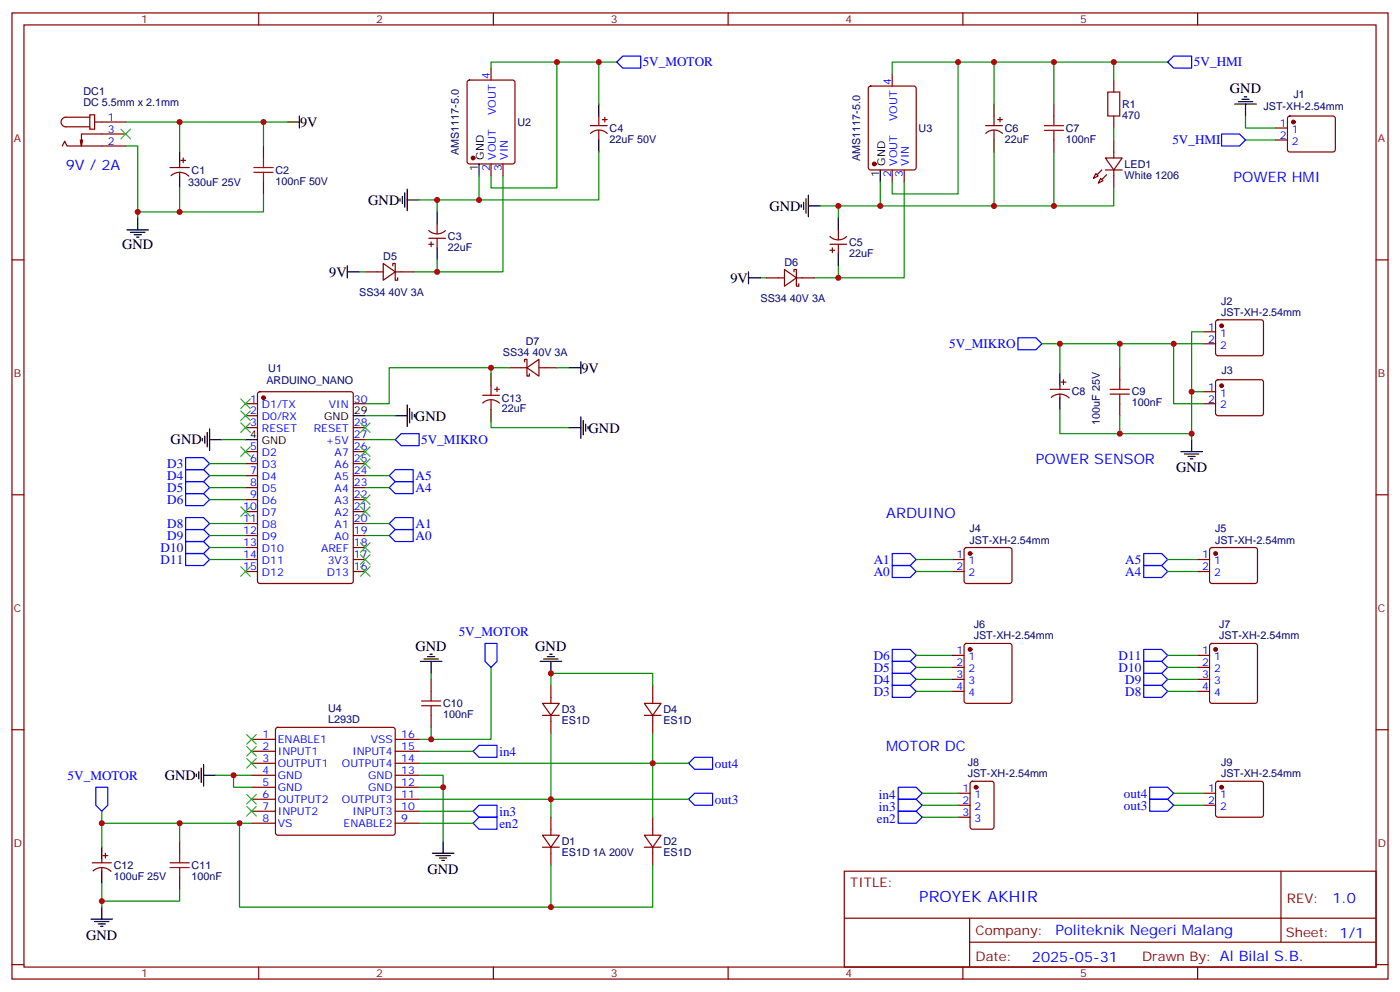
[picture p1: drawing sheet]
<svg xmlns="http://www.w3.org/2000/svg" width="412mm" height="292mm" viewBox="0 0 412 292" stroke-linecap="round" stroke-linejoin="round" font-family="sans-serif">
<g fill="none" stroke="#870000" stroke-width=".35">
<path d="M3.5 3.8h405.4v284.3h-405.4zM7.1 7.3h398.2v277.3h-398.2zM76.2 3.8v3.5M145.3 3.8v3.5M214.5 3.8v3.5M283.6 3.8v3.5M352.8 3.8v3.5M26.5 33.8h1.4v4.2h-1.4zM26.5 34.5h-7.1a1.41 1.41 0 0 0-1.4 1.4 1.41 1.41 0 0 0 1.4 1.4h7.1M27.9 35.9h9.1M37 39.4h-13v3.6l-.4-1.8M137.8 23.8l.5-.2h12.7l.6 .4 .1 23.6-.5 .6-12.9 .1-.7-.5v-23.5z"/>
<path d="M144.6 20v3.6M173.9 37h5M174 39.2a3.5 3.5 0 0 1 4.9 .1M176.4 34.1v2.9M176.4 38.4v2.8M177.4 35.2h1.5M178.2 34.5v1.4M256 25.5l.5-.2h12.7l.6 .5 .1 23.5-.5 .7h-12.9l-.7-.4v-23.6zM262.8 21.8v3.5M290.3 37h5M290.4 39.2a3.5 3.5 0 0 1 4.9 .1M292.8 34.1v2.9"/>
<path d="M292.8 38.4v2.8M293.9 35.2h1.4M294.6 34.5v1.4M310.4 30.6v3.5M328.1 23.6v3.5M328.1 34.1v3.6M375.7 37.7h3.5M379.5 34.4l.4-.3h12.7l.5 .3 .2 .5v9.4l-.7 .4h-12.9l-.5-.7v-9.1zM18.3 43l.7-1.4 .8 1.4h17.2M24.3 41.2l-.3 1.8M50.1 49.3h5.6M50.4 51.7a3.8 3.8 0 0 1 5.2 .2"/>
<path d="M52.9 48.3v1M52.9 50.7v1.1M53.3 47.2h1.4M54 46.5v1.4M77.6 43v3.5M77.6 53.6v3.5M144.6 48.3v3.5M148.2 48.3v3.5M262.8 50v3.6M266.3 50v3.6M310.4 41.2v3.5M322.8 51.1l.7 .7-1.4 .7z"/>
<path d="M324.2 52.5l.7 .7-1.4 .7zM325.6 46.5h5l-2.5 3.5zM325.6 50h5M328.1 41.2v5.3M328.1 50v5.3M375.7 41.2h3.5M3.5 76.5h3.6M112.9 77.5l3.5 2.5-3.5 2.5zM115.7 78.2v-.7h.7v5h.7v-.7M126.3 67.8a3.5 3.5 0 0 0 4.9 .1M126.3 70.1h4.9M126.3 71.9h1.4"/>
<path d="M127 71.2v1.4M128.8 65.9v2.8M128.8 70.1v2.9M231.1 79.3l3.5 2.5-3.5 2.4zM244.5 69.6a3.5 3.5 0 0 0 4.9 0M244.5 71.9h4.9M244.5 73.7h1.4M245.2 73v1.4M246.9 67.7v2.8M246.9 71.9v2.8M405.3 76.5h3.6M107.6 80h5.3"/>
<path d="M116.4 80h5.3M225.8 81.8h5.3M233.9 80v-.7h.7v4.9h.7v-.7M234.6 81.8h5.3M354.5 97.6h3.6M358.3 94.3l.5-.2h12.7l.5 .2 .2 .5-.1 9.5-.6 .4-13-.1-.4-.6v-9.2zM72.3 118.8h3.5M76.1 115.5l.5-.2h26.8l.6 .4 .1 55.3-.5 .7h-27l-.7-.4-.1-55.3zM104.1 118.8h3.5M142.2 116.3h4.9M142.2 118.6a3.5 3.5 0 0 1 4.9 0M144.6 113.5v2.8"/>
<path d="M144.6 117.8v2.8M145.7 114.6h1.4M146.4 113.9v1.4M149.9 108.2h5.3M154.5 106.5v-.7h.7v4.9h.7v-.7M155.2 108.2l3.5-2.4v4.9zM158.7 108.2h5.3M309.4 114.6h5.6M309.7 117a3.8 3.8 0 0 1 5.2 .1M312.2 113.5v1.1M312.2 116v1.1M312.6 112.5h1.4"/>
<path d="M313.3 111.8v1.4M329.8 108.2v3.6M329.8 118.8v3.5M354.5 118.8h3.6M354.5 101.2h3.6M354.5 115.3h3.6M358.3 112l.5-.2h12.7l.5 .2 .2 .5-.1 9.4-.6 .4h-13l-.4-.7v-9.1zM72.3 122.3h3.5M72.3 125.9h3.5M72.3 132.9h3.5M72.3 136.5h3.5M72.3 140h3.5"/>
<path d="M104.1 125.9h3.5M104.1 132.9h3.5M104.1 136.5h3.5M104.1 140h3.5M104.1 129.4h3.5M3.5 145.6h3.6M72.3 143.5h3.5M72.3 147h3.5M72.3 150.6h3.5M72.3 154.1h3.5M72.3 157.6h3.5M104.1 143.5h3.5"/>
<path d="M104.1 147h3.5M104.1 150.6h3.5M104.1 154.1h3.5M104.1 157.6h3.5M405.3 145.6h3.6M72.3 161.1h3.5M72.3 164.7h3.5M72.3 168.2h3.5M104.1 161.1h3.5M104.1 164.7h3.5M104.1 168.2h3.5M280.5 164.7h3.5"/>
<path d="M280.5 168.2h3.5M284.2 161.4l.5-.3h12.7l.5 .3 .2 .5-.1 9.4-.6 .4h-13l-.4-.7v-9.1zM352.8 164.7h3.5M352.8 168.2h3.5M356.5 161.4l.5-.3h12.7l.5 .3 .2 .5v9.4l-.7 .4h-13l-.4-.7v-9.1zM127 200v3.5M280.5 192.9h3.5M280.5 196.4h3.5M280.5 200h3.5M284.2 189.6l.5-.2h12.7l.5 .2 .2 .5v16.2l-.2 .5-.5 .2h-12.7l-.5-.2-.2-.5v-16.2zM352.8 192.9h3.5M352.8 196.4h3.5"/>
<path d="M352.8 200h3.5M356.5 189.6l.5-.2h12.7l.5 .2 .2 .5v16.2l-.2 .5-.5 .2h-12.7l-.5-.2-.2-.5v-16.2zM3.5 214.8h3.6M74.1 217.6h7M81.4 214.3l.4-.2h33.9l.5 .2 .2 .5v30.3l-.2 .5-.5 .2h-33.9l-.5-.2-.2-.5v-30.3zM116.4 217.6h7.1M127 210.5v3.6M159.8 207h4.9l-2.4 3.5zM159.8 210.5h4.9M162.3 201.7v5.3M162.3 210.5v5.3M189.8 207h4.9l-2.4 3.5z"/>
<path d="M189.8 210.5h4.9M192.3 201.7v5.3M192.3 210.5v5.3M280.5 203.5h3.5M352.8 203.5h3.5M405.3 214.8h3.6M74.1 221.1h7M74.1 224.6h7M74.1 228.2h7M74.1 231.7h7M74.1 235.2h7M74.1 238.8h7"/>
<path d="M116.4 221.1h7.1M116.4 224.6h7.1M116.4 228.2h7.1M116.4 231.7h7.1M116.4 235.2h7.1M116.4 238.8h7.1M282.2 233.5h3.6M282.2 237h3.6M286 230.1l.5-.2h5.6l.7 .5v12.9l-.5 .7-5.8 .1-.7-.5v-13zM354.5 233.5h3.6M354.5 237h3.6M358.3 230.1l.5-.2h12.7l.5 .2 .2 .5-.1 9.5-.6 .4h-13l-.4-.7v-9.2z"/>
<path d="M27.2 253.9h5.6M27.4 256.3a3.8 3.8 0 0 1 5.3 .2M30 252.9v1M30 255.3v1.1M30.3 251.8h1.4M31 251.1v1.4M52.9 247.6v3.5M52.9 258.2v3.5M74.1 242.3h7M116.4 242.3h7.1M159.8 245.8h4.9l-2.4 3.5zM159.8 249.3h4.9"/>
<path d="M162.3 240.5v5.3M162.3 249.3v5.3M189.8 245.8h4.9l-2.4 3.5zM189.8 249.3h4.9M192.3 240.5v5.3M192.3 249.3v5.3M248.7 256.4h156.6v28.2h-156.6zM282.2 240.5h3.6M377.3 256.4v20.9M248.7 270.2h156.5M285.6 277.3h119.6M285.6 270.2v14.2"/>
<path d="M3.5 283.9h3.6M76.2 284.6v3.5M145.3 284.6v3.5M214.5 284.6v3.5M283.6 284.6v3.5M352.8 284.6v3.5M405.3 283.9h3.6"/>
</g>
<g fill="#870000" stroke="#870000" stroke-width=".35">
<path d="M326 51.4l-1.4 1.4z"/>
<path d="M324.6 50l-1.5 1.4z"/>
<circle cx="77.6" cy="117.1" r=".53"/>
<circle cx="285.7" cy="191.1" r=".53"/>
<circle cx="359.8" cy="95.9" r=".53"/>
<circle cx="358.1" cy="191.1" r=".53"/>
<circle cx="359.8" cy="113.5" r=".53"/>
<circle cx="285.7" cy="162.9" r=".53"/>
<circle cx="381" cy="35.9" r=".53"/>
<circle cx="358.1" cy="162.9" r=".53"/>
<circle cx="359.8" cy="231.7" r=".53"/>
<circle cx="287.5" cy="231.7" r=".53"/>
<circle cx="139.3" cy="46.5" r=".53"/>
<circle cx="257.5" cy="48.3" r=".53"/>
</g>
<g fill="none" stroke="#000" stroke-width=".35">
<path d="M84.7 35.9h3.5M88.2 34.1v3.6M176.4 30.6v3.5M292.8 30.6v3.5M363.7 30.6h6.4M364.8 29.9h4.2M365.8 29.2h2.1M366.5 28.5h.7M366.9 30.6v3.5M52.9 44.7v3.6M52.9 51.8v3.5M117.8 58.5v.7"/>
<path d="M118.5 57.8v2.1M119.2 56.7v4.3M119.9 55.7v6.3M119.9 58.8h3.6M141.1 48.3v3.5M176.4 41.2v3.5M236.7 59.5v2.2M237.4 58.5v4.2M238.1 57.4v6.4M259.3 50v3.6M292.8 41.2v3.5M37.4 67.7h6.3"/>
<path d="M38.5 68.4h4.2M39.5 69.1h2.1M40.2 69.8h.7M40.6 64.1v3.6M102.3 78.2v3.6M128.8 62.4v3.5M128.8 73v3.5M236 60.3v.7M238.1 60.6h3.6M246.9 64.1v3.6M246.9 74.7v3.5M102.3 80h3.5"/>
<path d="M220.5 81.8h3.5M220.5 80v3.5M119.9 119.2v6.3M144.6 110v3.5M167.6 108.2h3.5M171.1 106.5v3.5M312.2 110v3.5M312.2 117.1v3.5M59.6 129v.8M60.3 128.3v2.2M61 127.3v4.2M61.7 129.4h3.6"/>
<path d="M61.7 126.2v6.4M72.3 129.4h3.5M104.1 122.3h3.5M116.4 122.3h3.5M120.6 120.2v4.3M121.4 121.3v2.1M122.1 122v.7M144.6 120.6v3.5M167.6 125.9h3.5M171.1 122.7v6.3M171.8 123.8v4.2M172.5 124.8v2.1"/>
<path d="M173.2 125.5v.7M347.8 132.9h6.4M348.9 133.6h4.2M350 134.3h2.1M350.7 135h.7M351 129.4v3.5M123.8 194.7h6.4M124.9 194h4.2M125.9 193.3h2.2M126.6 192.5h.8M127 194.7v3.5M159.1 194.7h6.4"/>
<path d="M160.2 194h4.2M161.2 193.3h2.1M161.9 192.5h.7M162.3 194.7v3.5M57.9 227.8v.7M58.6 227.1v2.1M59.3 226.1v4.2M60 228.2h3.5M60 225v6.4M30 249.3v3.6M30 256.4v3.5M127.4 251.1h6.3"/>
<path d="M128.4 251.8h4.2M129.5 252.5h2.1M130.2 253.2h.7M130.5 247.6v3.5M26.8 270.5h6.4M27.9 271.2h4.2M28.9 271.9h2.1M29.6 272.6h.7M30 267v3.5"/>
</g>
<g fill="none" stroke="#3c3" stroke-width=".35">
<path d="M35.6 38l2.9 2.9M38.5 38l-2.9 2.9M70.9 117.4l2.8 2.8M73.7 117.4l-2.8 2.8M70.9 120.9l2.8 2.9M70.9 124.5l2.8 2.8M70.9 131.5l2.8 2.8M73.7 120.9l-2.8 2.9M73.7 124.5l-2.8 2.8M73.7 131.5l-2.8 2.8M106.2 135l2.8 2.9M106.2 131.5l2.8 2.8"/>
<path d="M106.2 124.5l2.8 2.8M109 131.5l-2.8 2.8M109 135l-2.8 2.9M109 124.5l-2.8 2.8M70.9 149.2l2.8 2.8M73.7 149.2l-2.8 2.8M106.2 159.7l2.8 2.9M106.2 149.2l2.8 2.8M106.2 145.6l2.8 2.8M109 159.7l-2.8 2.9M109 149.2l-2.8 2.8M109 145.6l-2.8 2.8"/>
<path d="M70.9 166.8l2.8 2.8M73.7 166.8l-2.8 2.8M106.2 163.3l2.8 2.8M106.2 166.8l2.8 2.8M109 163.3l-2.8 2.8M109 166.8l-2.8 2.8M72.7 216.2l2.8 2.8M72.7 219.7l2.8 2.8M75.5 216.2l-2.8 2.8M75.5 219.7l-2.8 2.8M72.7 223.2l2.8 2.9M72.7 233.8l2.8 2.8"/>
<path d="M72.7 237.3l2.8 2.9M75.5 223.2l-2.8 2.9M75.5 233.8l-2.8 2.8M75.5 237.3l-2.8 2.9"/>
</g>
<g fill="none" stroke="#00f" stroke-width=".35">
<path d="M181.7 18.3l1.7-1.8h5.3v3.5h-5.3zM344 18.3l1.7-1.8h5.3v3.5h-5.3zM359.8 39.4h5.3l1.8 1.8-1.8 1.8h-5.3zM299.9 99.4h5.3l1.7 1.8-1.7 1.7h-5.3zM54.7 134.7h5.3l1.7 1.8-1.7 1.7h-5.3zM54.7 138.2h5.3l1.7 1.8-1.7 1.7h-5.3zM114.7 140l1.7-1.8h5.3v3.5h-5.3zM116.4 129.4l1.8-1.8h5.3v3.6h-5.3zM54.7 141.7h5.3l1.7 1.8-1.7 1.8h-5.3zM54.7 145.3h5.3l1.7 1.7-1.7 1.8h-5.3zM54.7 152.3h5.3l1.7 1.8-1.7 1.8h-5.3zM54.7 155.9h5.3l1.7 1.7-1.7 1.8h-5.3z"/>
<path d="M54.7 159.4h5.3l1.7 1.7-1.7 1.8h-5.3zM114.7 157.6l1.7-1.7h5.3v3.5h-5.3zM114.7 154.1l1.7-1.8h5.3v3.6h-5.3zM114.7 143.5l1.7-1.8h5.3v3.6h-5.3zM54.7 162.9h5.3l1.7 1.8-1.7 1.7h-5.3zM262.8 162.9h5.3l1.8 1.8-1.8 1.7h-5.3zM262.8 166.4h5.3l1.8 1.8-1.8 1.8h-5.3zM336.9 162.9h5.3l1.8 1.8-1.8 1.7h-5.3zM336.9 166.4h5.3l1.8 1.8-1.8 1.8h-5.3zM142.9 189.4h3.5v5.3l-1.8 1.7-1.7-1.7zM262.8 198.2h5.3l1.8 1.8-1.8 1.7h-5.3zM262.8 194.7h5.3l1.8 1.7-1.8 1.8h-5.3z"/>
<path d="M262.8 191.1h5.3l1.8 1.8-1.8 1.8h-5.3zM336.9 198.2h5.3l1.8 1.8-1.8 1.7h-5.3zM336.9 194.7h5.3l1.8 1.7-1.8 1.8h-5.3zM336.9 191.1h5.3l1.8 1.8-1.8 1.8h-5.3zM262.8 201.7h5.3l1.8 1.8-1.8 1.7h-5.3zM336.9 201.7h5.3l1.8 1.8-1.8 1.7h-5.3zM28.2 231.7h3.5v5.3l-1.7 1.8-1.8-1.8zM139.3 221.1l1.8-1.7h5.3v3.5h-5.3zM141.1 237h5.3v3.5h-5.3l-1.8-1.7zM202.8 235.2l1.8-1.7h5.3v3.5h-5.3zM202.8 224.6l1.8-1.7h5.3v3.5h-5.3zM264.6 238.8h5.3l1.7 1.7-1.7 1.8h-5.3z"/>
<path d="M264.6 235.2h5.3l1.7 1.8-1.7 1.8h-5.3zM264.6 231.7h5.3l1.7 1.8-1.7 1.7h-5.3zM338.7 231.7h5.3l1.7 1.8-1.7 1.7h-5.3zM338.7 235.2h5.3l1.7 1.8-1.7 1.8h-5.3zM139.3 242.3l1.8-1.8h5.3v3.6h-5.3z"/>
</g>
<g fill="none" stroke="#008700" stroke-width=".35">
<path d="M164 18.3v37h-19.4v-3.5M176.4 18.3v12.3M181.7 18.3h-37.1v1.7M282.2 18.3v38.8h-19.4v-3.5M292.8 18.3v12.3M310.4 18.3v12.3M328.1 18.3v5.3M344 18.3h-81.2v3.5M37 35.9h47.7M52.9 35.9v8.8M77.6 35.9v7.1M328.1 37.7v3.5"/>
<path d="M366.9 34.1v3.6h8.8M37 43h3.6v21.1M52.9 55.3v7.1M77.6 57.1v5.3h-37M128.8 58.8v3.6M141.1 51.8v7M148.2 51.8v28.2h-26.5M176.4 44.7v14.1h-52.9M259.3 53.6v7M266.3 53.6v28.2h-26.4M292.8 44.7v15.9M310.4 44.7v15.9h-68.7"/>
<path d="M328.1 55.3v5.3h-17.7M366.9 41.2h8.8M128.8 76.5v3.5M246.9 60.6v3.5M246.9 78.2v3.6M105.8 80h1.8M224 81.8h1.8M354.5 97.6h-3.5v31.8M144.6 108.2v1.8M149.9 108.2h-35.2v10.6h-7.1M164 108.2h3.6M306.9 101.2h47.6"/>
<path d="M312.2 101.2v8.8M329.8 101.2v7M345.7 101.2v17.6h8.8M351 115.3h3.5M61.7 136.5h10.6M61.7 140h10.6M65.3 129.4h7M107.6 140h7.1M107.6 122.3h8.8M107.6 129.4h8.8M144.6 124.1v1.8h23M312.2 120.6v7h38.8"/>
<path d="M329.8 122.3v5.3M61.7 143.5h10.6M61.7 147h10.6M61.7 154.1h10.6M61.7 157.6h10.6M107.6 143.5h7.1M107.6 154.1h7.1M107.6 157.6h7.1M61.7 161.1h10.6M61.7 164.7h10.6M269.9 164.7h10.6M269.9 168.2h10.6"/>
<path d="M344 164.7h8.8M344 168.2h8.8M127 198.2v1.8M144.6 196.4v21.2h-21.1M269.9 192.9h10.6M269.9 196.4h10.6M269.9 200h10.6M344 192.9h8.8M344 196.4h8.8M344 200h8.8M127 214.1v3.5M162.3 201.7v-3.5h30v3.5"/>
<path d="M162.3 215.8v24.7M192.3 215.8v24.7M269.9 203.5h10.6M344 203.5h8.8M30 238.8v10.5M63.5 228.2h10.6M68.8 228.2v3.5h5.3M123.5 228.2h7v19.4M123.5 221.1h15.8M123.5 238.8h15.8M123.5 231.7h7M123.5 235.2h79.3"/>
<path d="M123.5 224.6h79.3M271.6 233.5h10.6M271.6 237h10.6M345.7 233.5h8.8M345.7 237h8.8M30 259.9v7.1M30 242.3h44.1M52.9 242.3v5.3M70.6 242.3v24.7h121.7v-12.4M123.5 242.3h15.8M162.3 254.6v12.4M271.6 240.5h10.6"/>
<path d="M52.9 261.7v3.5h-22.9"/>
</g>
<g fill="none" stroke="#a10000" stroke-width=".35">
<path d="M307.6 37h5.7M307.6 38.4h5.7M310.4 34.1v2.9M310.4 38.4v2.8M326.3 27.1h3.5v7h-3.5zM74.8 49.3h5.6M74.8 50.7h5.6M77.6 46.5v2.8M77.6 50.7v2.9M327 114.6h5.7M327 116h5.7M329.8 111.8v2.8"/>
<path d="M329.8 116v2.8M124.2 207.7h5.6M124.2 206.3h5.6M127 203.5v2.8M127 207.7v2.8M50.1 253.9h5.6M50.1 255.3h5.6M52.9 251.1v2.8M52.9 255.3v2.9"/>
</g>
<g fill="#c00">
<circle cx="68.8" cy="228.2" r=".88"/>
<circle cx="30" cy="265.2" r=".88"/>
<circle cx="130.5" cy="231.7" r=".88"/>
<circle cx="162.3" cy="235.2" r=".88"/>
<circle cx="192.3" cy="224.6" r=".88"/>
<circle cx="162.3" cy="198.2" r=".88"/>
<circle cx="164" cy="18.3" r=".88"/>
<circle cx="176.4" cy="18.3" r=".88"/>
<circle cx="127" cy="217.6" r=".88"/>
<circle cx="30" cy="242.3" r=".88"/>
<circle cx="52.9" cy="242.3" r=".88"/>
<circle cx="70.6" cy="242.3" r=".88"/>
<circle cx="162.3" cy="267" r=".88"/>
<circle cx="128.8" cy="58.8" r=".88"/>
<circle cx="141.1" cy="58.8" r=".88"/>
<circle cx="40.6" cy="62.4" r=".88"/>
<circle cx="52.9" cy="62.4" r=".88"/>
<circle cx="52.9" cy="35.9" r=".88"/>
<circle cx="77.6" cy="35.9" r=".88"/>
<circle cx="128.8" cy="80" r=".88"/>
<circle cx="312.2" cy="101.2" r=".88"/>
<circle cx="329.8" cy="101.2" r=".88"/>
<circle cx="345.7" cy="101.2" r=".88"/>
<circle cx="351" cy="115.3" r=".88"/>
<circle cx="351" cy="127.6" r=".88"/>
<circle cx="329.8" cy="127.6" r=".88"/>
<circle cx="246.9" cy="81.8" r=".88"/>
<circle cx="282.2" cy="18.3" r=".88"/>
<circle cx="310.4" cy="18.3" r=".88"/>
<circle cx="259.3" cy="60.6" r=".88"/>
<circle cx="246.9" cy="60.6" r=".88"/>
<circle cx="328.1" cy="18.3" r=".88"/>
<circle cx="292.8" cy="18.3" r=".88"/>
<circle cx="292.8" cy="60.6" r=".88"/>
<circle cx="144.6" cy="108.2" r=".88"/>
<circle cx="310.4" cy="60.6" r=".88"/>
</g>
<text font-size="4.6" fill="#00f" x="270.8" y="265.4">PROYEK AKHIR</text>
<g font-size="4.2">
<text x="362.3" y="27.4">GND</text>
<text x="88.4" y="37.3">9V</text>
<text x="108.5" y="60.3">GND</text>
<text x="226.7" y="62">GND</text>
<text x="36" y="73.3">GND</text>
<text x="97" y="81.4">9V</text>
<text x="215.1" y="83.2">9V</text>
<text x="171.3" y="109.7">9V</text>
<text x="122.2" y="123.8">GND</text>
<text x="50.3" y="130.8">GND</text>
<text x="173.4" y="127.3">GND</text>
<text x="346.4" y="139">GND</text>
<text x="122.4" y="191.5">GND</text>
<text x="157.7" y="191.5">GND</text>
<text x="48.5" y="229.6">GND</text>
<text x="125.9" y="257.2">GND</text>
<text x="25.4" y="276.6">GND</text>
</g>
<g font-size="4.2" fill="#00f">
<text x="19.4" y="50">9V / 2A</text>
<text x="363.4" y="53.6">POWER HMI</text>
<text x="305.2" y="136.5">POWER SENSOR</text>
<text x="261.1" y="152.3">ARDUINO</text>
<text x="261.1" y="221.1">MOTOR DC</text>
<text x="392.5" y="265.7">1.0</text>
<text x="310.9" y="275.2">Politeknik Negeri Malang</text>
<text x="304" y="283">2025-05-31</text>
</g>
<g font-size="3.9" fill="#00f">
<text x="189.3" y="19.5">5V_MOTOR</text>
<text x="351.7" y="19.5">5V_HMI</text>
<text x="345.3" y="42.5">5V_HMI</text>
<text x="279.6" y="102.4">5V_MIKRO</text>
<text x="124.1" y="130.6">5V_MIKRO</text>
<text x="49.2" y="137.7">D3</text>
<text x="49.2" y="141.2">D4</text>
<text x="122.4" y="141.3">A5</text>
<text x="49.2" y="144.8">D5</text>
<text x="49.2" y="148.3">D6</text>
<text x="122.4" y="144.8">A4</text>
<text x="49.2" y="155.3">D8</text>
<text x="122.4" y="155.4">A1</text>
<text x="49.2" y="158.9">D9</text>
<text x="122.4" y="158.9">A0</text>
<text x="47.3" y="162.4">D10</text>
<text x="47.3" y="165.9">D11</text>
<text x="257.4" y="166">A1</text>
<text x="331.5" y="165.9">A5</text>
<text x="257.4" y="169.5">A0</text>
<text x="331.5" y="169.5">A4</text>
<text x="135.1" y="187.1">5V_MOTOR</text>
<text x="257.4" y="197.7">D5</text>
<text x="257.4" y="194.2">D6</text>
<text x="329.5" y="197.7">D10</text>
<text x="329.5" y="194.2">D11</text>
<text x="257.4" y="201.2">D4</text>
<text x="331.5" y="201.2">D9</text>
<text x="257.4" y="204.7">D3</text>
<text x="331.5" y="204.8">D8</text>
<text x="147.1" y="222.4">in4</text>
<text x="210.6" y="226">out4</text>
<text x="19.9" y="229.4">5V_MOTOR</text>
<text x="210.6" y="236.5">out3</text>
<text x="258.9" y="238.6">in3</text>
<text x="258.9" y="235">in4</text>
<text x="331.1" y="234.7">out4</text>
<text x="331.1" y="238.3">out3</text>
<text x="147.1" y="243.5">en2</text>
<text x="147.1" y="240">in3</text>
<text x="258.3" y="242.1">en2</text>
</g>
<g font-size="3.9" fill="#800">
<text x="250.5" y="261">TITLE:</text>
<text x="379.1" y="265.7">REV:</text>
<text x="287.4" y="275.2">Company:</text>
<text x="378.7" y="275.8">Sheet: 1/1</text>
<text x="287.4" y="282.9">Date:</text>
<text x="336.4" y="282.9">Drawn By: Al Bilal S.B.</text>
</g>
<g font-size="3.2" fill="#800">
<text x="41.6" y="6.8">1</text>
<text x="110.8" y="6.8">2</text>
<text x="179.9" y="6.8">3</text>
<text x="249.1" y="6.8">4</text>
<text x="318.2" y="6.8">5</text>
<text x="4.1" y="41.9">A</text>
<text x="405.9" y="41.9">A</text>
<text x="4.1" y="111.1">B</text>
<text x="405.9" y="111.1">B</text>
<text x="4.1" y="180.2">C</text>
<text x="405.9" y="180.2">C</text>
<text x="4.1" y="249.3">D</text>
<text x="405.9" y="249.3">D</text>
<text x="41.6" y="287.6">1</text>
<text x="110.8" y="287.6">2</text>
<text x="179.9" y="287.6">3</text>
<text x="249.1" y="287.6">4</text>
<text x="318.2" y="287.6">5</text>
</g>
<g font-size="3.2" fill="#00f">
<text x="144.3" y="23.4" transform="rotate(-90 144.3 23.4)">4</text>
<text x="262.5" y="25.2" transform="rotate(-90 262.5 25.2)">4</text>
<text x="31.7" y="35.6">1</text>
<text x="146" y="33.8" transform="rotate(-90 146 33.8)">VOUT</text>
<text x="264.2" y="35.6" transform="rotate(-90 264.2 35.6)">VOUT</text>
<text x="31.7" y="39.1">3</text>
<text x="377" y="37.3">1</text>
<text x="377" y="40.9">2</text>
<text x="380.5" y="39.1">1</text>
<text x="31.7" y="42.6">2</text>
<text x="146" y="47" transform="rotate(-90 146 47)">VOUT</text>
<text x="149.6" y="47" transform="rotate(-90 149.6 47)">VIN</text>
<text x="380.5" y="42.6">2</text>
<text x="144.3" y="50.5" transform="rotate(-90 144.3 50.5)">2</text>
<text x="147.8" y="50.5" transform="rotate(-90 147.8 50.5)">3</text>
<text x="262.5" y="52.2" transform="rotate(-90 262.5 52.2)">2</text>
<text x="264.2" y="48.7" transform="rotate(-90 264.2 48.7)">VOUT</text>
<text x="266" y="52.2" transform="rotate(-90 266 52.2)">3</text>
<text x="267.8" y="48.7" transform="rotate(-90 267.8 48.7)">VIN</text>
<text x="355.9" y="97.3">1</text>
<text x="355.9" y="100.8">2</text>
<text x="359.4" y="99.1">1</text>
<text x="359.4" y="102.6">2</text>
<text x="73.7" y="118.5">1</text>
<text x="104.2" y="118.5">30</text>
<text x="355.9" y="114.9">1</text>
<text x="355.9" y="118.5">2</text>
<text x="359.4" y="116.7">1</text>
<text x="73.7" y="122">2</text>
<text x="73.7" y="125.5">3</text>
<text x="77.2" y="120.2">D1/TX</text>
<text x="77.2" y="123.8">D0/RX</text>
<text x="96.9" y="120.2">VIN</text>
<text x="104.2" y="125.5">28</text>
<text x="359.4" y="120.2">2</text>
<text x="77.2" y="127.3">RESET</text>
<text x="92.4" y="127.3">RESET</text>
<text x="96" y="130.8">+5V</text>
<text x="104.2" y="129">27</text>
<text x="73.7" y="132.6">5</text>
<text x="73.7" y="136.1">6</text>
<text x="77.2" y="134.3">D2</text>
<text x="77.2" y="137.9">D3</text>
<text x="98.6" y="137.9">A6</text>
<text x="98.6" y="134.3">A7</text>
<text x="104.2" y="136.1">25</text>
<text x="104.2" y="132.6">26</text>
<text x="73.7" y="139.6">7</text>
<text x="73.7" y="143.2">8</text>
<text x="77.2" y="141.4">D4</text>
<text x="98.6" y="141.4">A5</text>
<text x="104.2" y="143.2">23</text>
<text x="104.2" y="139.6">24</text>
<text x="73.7" y="146.7">9</text>
<text x="77.2" y="144.9">D5</text>
<text x="77.2" y="148.4">D6</text>
<text x="98.6" y="148.4">A3</text>
<text x="98.6" y="144.9">A4</text>
<text x="104.2" y="146.7">22</text>
<text x="71.6" y="150.2">10</text>
<text x="71.6" y="153.7">11</text>
<text x="77.2" y="152">D7</text>
<text x="77.2" y="155.5">D8</text>
<text x="98.6" y="155.5">A1</text>
<text x="98.6" y="152">A2</text>
<text x="104.2" y="153.7">20</text>
<text x="104.2" y="150.2">21</text>
<text x="71.6" y="157.3">12</text>
<text x="71.6" y="160.8">13</text>
<text x="77.2" y="159">D9</text>
<text x="98.6" y="159">A0</text>
<text x="104.2" y="160.8">18</text>
<text x="104.2" y="157.3">19</text>
<text x="71.6" y="164.3">14</text>
<text x="71.6" y="167.9">15</text>
<text x="77.2" y="162.6">D10</text>
<text x="77.2" y="166.1">D11</text>
<text x="94.6" y="162.6">AREF</text>
<text x="96.6" y="166.1">3V3</text>
<text x="104.2" y="167.9">16</text>
<text x="104.2" y="164.3">17</text>
<text x="281.8" y="164.3">1</text>
<text x="281.8" y="167.9">2</text>
<text x="285.3" y="166.1">1</text>
<text x="354.1" y="164.3">1</text>
<text x="354.1" y="167.9">2</text>
<text x="357.6" y="166.1">1</text>
<text x="77.2" y="169.6">D12</text>
<text x="96.3" y="169.6">D13</text>
<text x="285.3" y="169.6">2</text>
<text x="357.6" y="169.6">2</text>
<text x="281.8" y="192.5">1</text>
<text x="281.8" y="196.1">2</text>
<text x="285.3" y="194.3">1</text>
<text x="285.3" y="197.8">2</text>
<text x="354.1" y="192.5">1</text>
<text x="354.1" y="196.1">2</text>
<text x="357.6" y="194.3">1</text>
<text x="357.6" y="197.8">2</text>
<text x="281.8" y="199.6">3</text>
<text x="281.8" y="203.1">4</text>
<text x="285.3" y="201.4">3</text>
<text x="354.1" y="199.6">3</text>
<text x="354.1" y="203.1">4</text>
<text x="357.6" y="201.4">3</text>
<text x="285.3" y="204.9">4</text>
<text x="357.6" y="204.9">4</text>
<text x="77.4" y="217.2">1</text>
<text x="77.4" y="220.8">2</text>
<text x="81.8" y="218.7">ENABLE1</text>
<text x="109.2" y="218.7">VSS</text>
<text x="118.2" y="220.8">15</text>
<text x="118.2" y="217.2">16</text>
<text x="77.4" y="224.3">3</text>
<text x="77.4" y="227.8">4</text>
<text x="81.8" y="222.2">INPUT1</text>
<text x="81.8" y="225.7">OUTPUT1</text>
<text x="100.7" y="225.7">OUTPUT4</text>
<text x="103.8" y="222.2">INPUT4</text>
<text x="118.2" y="227.8">13</text>
<text x="118.2" y="224.3">14</text>
<text x="77.4" y="231.4">5</text>
<text x="81.8" y="229.2">GND</text>
<text x="81.8" y="232.8">GND</text>
<text x="108.4" y="232.8">GND</text>
<text x="108.4" y="229.2">GND</text>
<text x="118.2" y="231.4">12</text>
<text x="283.6" y="233.1">1</text>
<text x="355.9" y="233.1">1</text>
<text x="77.4" y="234.9">6</text>
<text x="77.4" y="238.4">7</text>
<text x="81.8" y="236.3">OUTPUT2</text>
<text x="81.8" y="239.8">INPUT2</text>
<text x="100.7" y="236.3">OUTPUT3</text>
<text x="103.8" y="239.8">INPUT3</text>
<text x="118.2" y="238.4">10</text>
<text x="118.2" y="234.9">11</text>
<text x="283.6" y="236.6">2</text>
<text x="287.1" y="234.9">1</text>
<text x="287.1" y="238.4">2</text>
<text x="355.9" y="236.6">2</text>
<text x="359.4" y="234.9">1</text>
<text x="359.4" y="238.4">2</text>
<text x="77.4" y="241.9">8</text>
<text x="81.8" y="243.3">VS</text>
<text x="101.2" y="243.3">ENABLE2</text>
<text x="118.2" y="241.9">9</text>
<text x="283.6" y="240.2">3</text>
<text x="287.1" y="241.9">3</text>
</g>
<g font-size="3.2" fill="#000080">
<text x="24.6" y="27.9">DC1</text>
<text x="381" y="28.9">J1</text>
<text x="24.6" y="31.1">DC 5.5mm x 2.1mm</text>
<text x="330.6" y="34.9">470</text>
<text x="330.6" y="31.7">R1</text>
<text x="372.2" y="32.4">JST-XH-2.54mm</text>
<text x="152.4" y="37">U2</text>
<text x="179.6" y="42">22uF 50V</text>
<text x="179.6" y="38.8">C4</text>
<text x="270.6" y="38.8">U3</text>
<text x="296" y="42">22uF</text>
<text x="296" y="38.9">C6</text>
<text x="314" y="42">100nF</text>
<text x="314" y="38.8">C7</text>
<text x="135.2" y="45.7" transform="rotate(-90 135.2 45.7)">AMS1117-5.0</text>
<text x="253.3" y="47.4" transform="rotate(-90 253.3 47.4)">AMS1117-5.0</text>
<text x="56.4" y="51.1">C1</text>
<text x="81.1" y="51.1">C2</text>
<text x="331.3" y="52.6">White 1206</text>
<text x="331.3" y="49.4">LED1</text>
<text x="55.4" y="54.7">330uF 25V</text>
<text x="81.1" y="54.3">100nF 50V</text>
<text x="131.9" y="70.5">C3</text>
<text x="112.9" y="76.5">D5</text>
<text x="131.9" y="73.7">22uF</text>
<text x="250.1" y="75.5">22uF</text>
<text x="250.1" y="72.3">C5</text>
<text x="231.1" y="78.2">D6</text>
<text x="105.8" y="87.1">SS34 40V 3A</text>
<text x="224" y="88.8">SS34 40V 3A</text>
<text x="359.7" y="89.7">J2</text>
<text x="359.7" y="93">JST-XH-2.54mm</text>
<text x="154.9" y="101.5">D7</text>
<text x="148.2" y="104.7">SS34 40V 3A</text>
<text x="78.5" y="112.9">ARDUINO_NANO</text>
<text x="79" y="109.4">U1</text>
<text x="359.8" y="110">J3</text>
<text x="147.8" y="118.2">C13</text>
<text x="315.7" y="116.4">C8</text>
<text x="333.4" y="119.6">100nF</text>
<text x="333.4" y="116.4">C9</text>
<text x="147.8" y="121.4">22uF</text>
<text x="323.9" y="125.1" transform="rotate(-90 323.9 125.1)">100uF 25V</text>
<text x="285.6" y="160">JST-XH-2.54mm</text>
<text x="285.6" y="156.7">J4</text>
<text x="357.9" y="160">JST-XH-2.54mm</text>
<text x="357.9" y="156.7">J5</text>
<text x="286.8" y="184.9">J6</text>
<text x="359.1" y="184.9">J7</text>
<text x="286.8" y="188.1">JST-XH-2.54mm</text>
<text x="359.1" y="188.1">JST-XH-2.54mm</text>
<text x="96.7" y="209.6">U4</text>
<text x="130.5" y="208.2">C10</text>
<text x="165.5" y="209.9">D3</text>
<text x="195.4" y="209.9">D4</text>
<text x="96.7" y="212.8">L293D</text>
<text x="130.5" y="211.3">100nF</text>
<text x="165.5" y="213.1">ES1D</text>
<text x="195.4" y="213.1">ES1D</text>
<text x="285.1" y="225.5">J8</text>
<text x="359.7" y="225.5">J9</text>
<text x="285.1" y="228.7">JST-XH-2.54mm</text>
<text x="359.7" y="228.8">JST-XH-2.54mm</text>
<text x="165.5" y="251.9">ES1D 1A 200V</text>
<text x="165.5" y="248.7">D1</text>
<text x="195.4" y="251.9">ES1D</text>
<text x="195.4" y="248.7">D2</text>
<text x="33.5" y="255.7">C12</text>
<text x="56.4" y="255.7">C11</text>
<text x="33.5" y="258.9">100uF 25V</text>
<text x="56.4" y="258.9">100nF</text>
</g>
<g font-size="3.2">
<text x="142.5" y="47" transform="rotate(-90 142.5 47)">GND</text>
<text x="140.8" y="50.5" transform="rotate(-90 140.8 50.5)">1</text>
<text x="258.9" y="52.2" transform="rotate(-90 258.9 52.2)">1</text>
<text x="260.7" y="48.7" transform="rotate(-90 260.7 48.7)">GND</text>
<text x="95.5" y="123.8">GND</text>
<text x="104.2" y="122">29</text>
<text x="73.7" y="129">4</text>
<text x="77.2" y="130.8">GND</text>
</g>
</svg>
